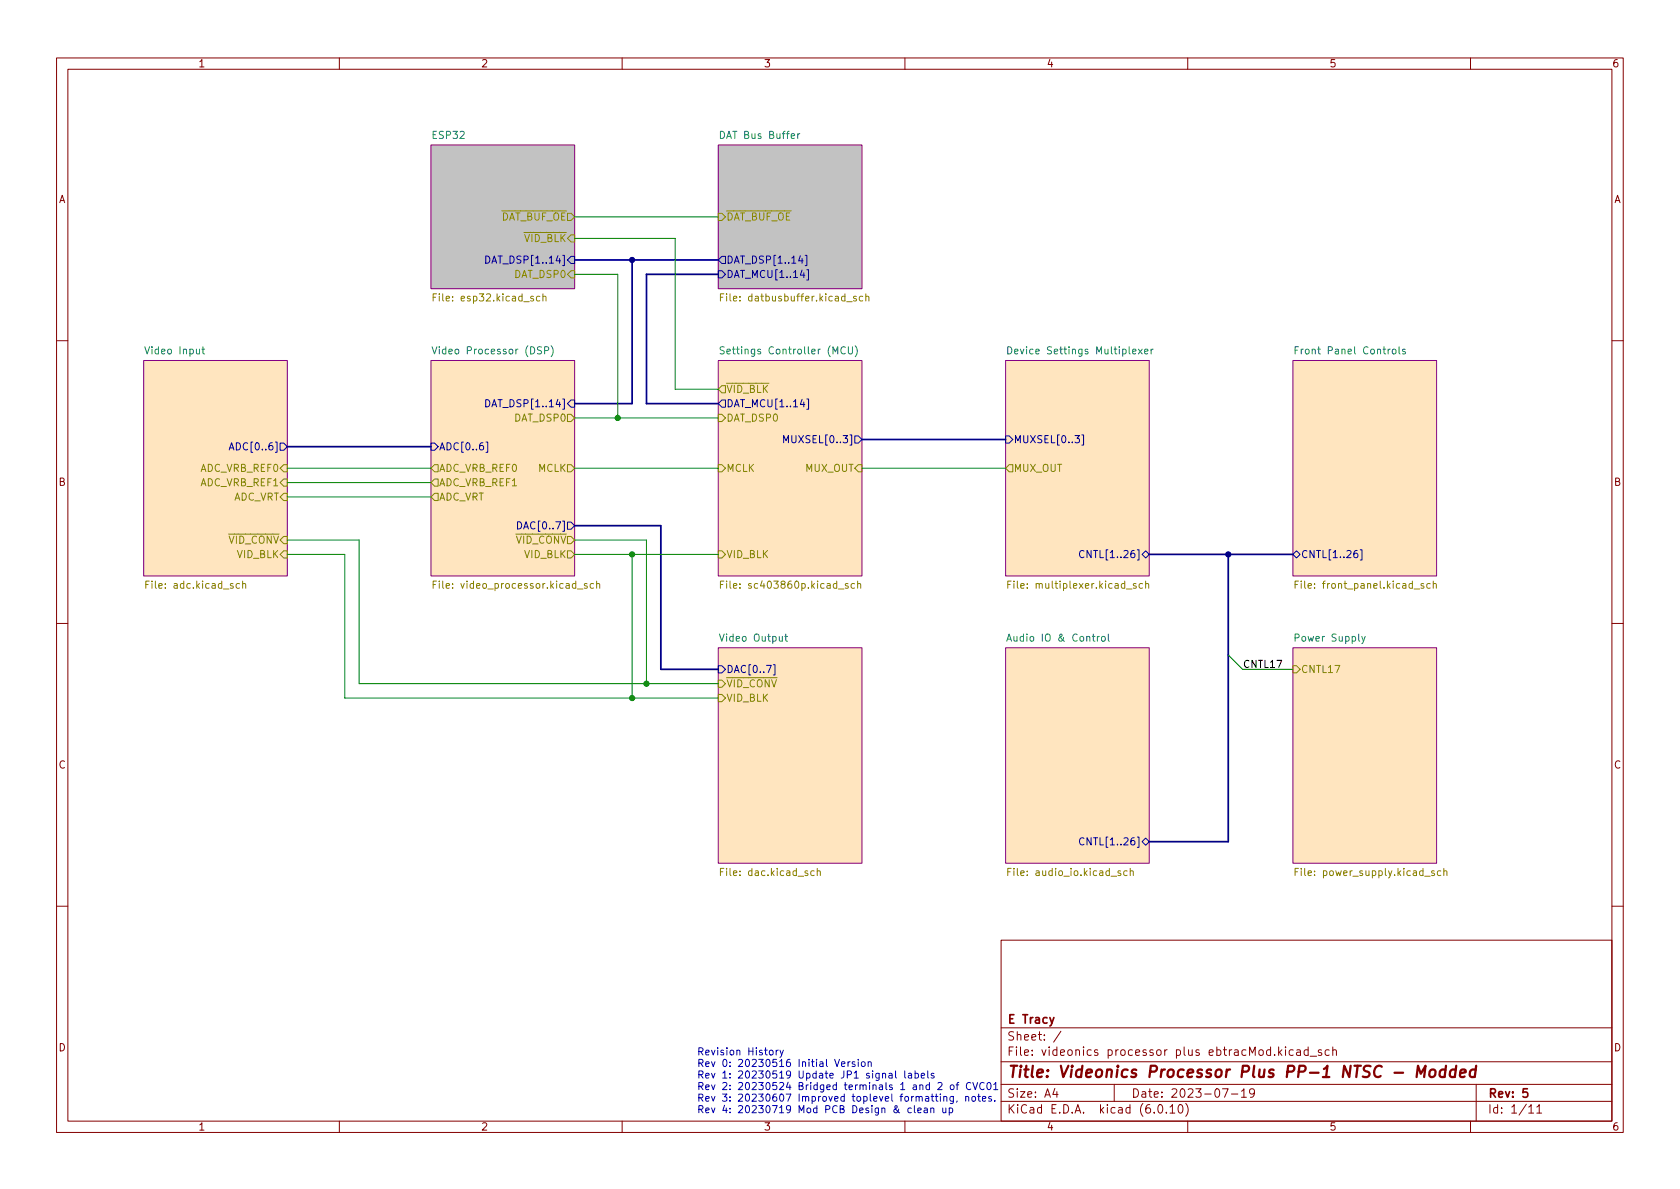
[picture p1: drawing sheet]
<svg xmlns="http://www.w3.org/2000/svg" width="297mm" height="210mm" viewBox="0 0 297 210" stroke-linecap="round" stroke-linejoin="round" font-family="sans-serif">
<g fill="none" stroke="#840000" stroke-width=".18">
<path d="M10 10.2h277v190.1h-277zM12 12.2h273v186.1h-273zM60 10.2v2M110 10.2v2M160 10.2v2M210 10.2v2M260 10.2v2M10 60.2h2M285 60.2h2M10 110.2h2M285 110.2h2M10 160.2h2"/>
<path d="M177 166.3h108v32h-108zM285 160.2h2M60 198.3v2M110 198.3v2M160 198.3v2M177 194.8h108M177 191.8h108M177 187.8h108M177 181.8h108M186.5 192.5l-.4 1h1M186.9 193v1M187.6 182.4l-1.3 1.9"/>
<path d="M197 191.8v3M204.9 195.4l.2-.1a.81 .81 0 0 1 .6 .7 .81 .81 0 0 1-.3 .8h-.2a.81 .81 0 0 1-.6-.6 .81 .81 0 0 1 .3-.8zM206.2 196.7v.1M206.9 195.8l.4-.5v1.5M206.9 196.8h.8M208.5 195.4l.1-.1a.81 .81 0 0 1 .6 .7 .81 .81 0 0 1-.3 .8h-.1a.81 .81 0 0 1-.6-.6 .81 .81 0 0 1 .3-.8zM209.6 195.1a1.72 1.72 0 0 1 0 2.3M210 198.3v2M216.1 192.5h1l-.6 1.5M217.7 193.5h1.2M219.5 193l.4-.5v1.5M219.5 194h.9"/>
<path d="M221.8 193.2l-.3 .3-.4-.1-.2-.2 .2-.6 .4-.1 .2 .2a.99 .99 0 0 1-.3 1.3h-.3M226.2 186.1l.4 .5M226.6 185.6l-.5 .6M227.3 185.1v.2M227.3 185.6v1M228.6 185.7l-.4-.1-.3 .3v.4l.2 .3h.5M229.3 185.7h.6v.9M229.9 186l-.5 .1a.29 .29 0 0 0-.2 .2 .29 .29 0 0 0 .2 .3h.5M231.3 185.7l-.4-.1-.3 .3v.4l.1 .3h.6M231.3 185.1v1.5M231.6 186.8h1.2M233.6 185.7l-.3-.1-.2 .2v.3l.5 .1v.4h-.5"/>
<path d="M235 185.7l-.4-.1-.3 .3v.4l.1 .3h.6M235.6 185.8l.3-.2 .3 .1 .1 .9M235.6 185.1v1.5M260 198.3v2M261 191.8v6.5M270.3 195.8l.4-.5v1.5M270.3 196.8h.9M271.7 195.8l.5-.5v1.5M271.7 196.8h.9"/>
</g>
<path d="M186.3 179.9l-.5 1.4-.2 .1M270.1 192.5h-.8v.7l.2-.1 .5 .1 .1 .2v.5l-.3 .1-.5-.1" fill="none" stroke="#840000" stroke-width=".3"/>
<path d="M250.5 190.5l.2-2 .5 1.4 .8-1.4-.2 2M252.9 189.3a.52 .52 0 0 1 .5-.2 .52 .52 0 0 1 .4 .4v.6a.55 .55 0 0 1-.6 .4 .55 .55 0 0 1-.5-.4zM255.6 189.2a.66 .66 0 0 0-1 .3l-.1 .6 .2 .3 .1 .1 .6-.1M255.7 188.5l-.3 2M257.4 189.2a.66 .66 0 0 0-1 .3l-.1 .6 .2 .3 .2 .1 .5-.1M257.5 188.5l-.3 2M258.2 189.8l.9-.2v-.4l-.6-.1-.3 .3v1l.2 .1 .6-.1M260.9 189.2a.66 .66 0 0 0-1 .3l-.1 .6 .2 .3 .2 .1 .6-.1M261 188.5l-.2 2" fill="none" stroke="#840000" stroke-width=".4"/>
<g fill="#c2c2c2" stroke="#c2c2c2" stroke-width=".18">
<path d="M127 25.6h25.4v25.4h-25.4z"/>
<path d="M76.2 25.6h25.4v25.4h-25.4z"/>
</g>
<path d="M76.2 25.6h25.4v25.4h-25.4zM127 25.6h25.4v25.4h-25.4zM25.4 63.7h25.4v38.1h-25.4zM76.2 63.7h25.4v38.1h-25.4zM127 63.7h25.4v38.1h-25.4zM177.8 63.7h25.4v38.1h-25.4zM228.6 63.7h25.4v38.1h-25.4zM127 114.5h25.4v38.1h-25.4zM177.8 114.5h25.4v38.1h-25.4zM228.6 114.5h25.4v38.1h-25.4z" fill="none" stroke="#840084" stroke-width=".18"/>
<g fill="none" stroke="#000084" stroke-width=".18">
<path d="M85.9 45.3a.64 .64 0 0 1 .7 .6 .64 .64 0 0 1-.7 .6zM101 45.3h.6v1.3h-.6l-.7-.6zM127 47.9h.6l.7 .6-.7 .6h-.6zM127.6 45.3h.7v1.3h-.7l-.6-.6zM141.5 45.2l-.3 .9h.8M142.4 45.2h.3v1.8h-.3M142.7 47.7h.3v1.8h-.3M40.5 79.6l.4-1.3 .5 1.3M40.6 79.2h.6M49.5 78.4h.7l.6 .6-.6 .6h-.7zM76.2 78.4h.6l.7 .6-.7 .6h-.6zM85.9 70.7a.64 .64 0 0 1 .7 .6 .64 .64 0 0 1-.7 .6z"/>
<path d="M85.9 78.2h.3v1.8h-.3M100.3 71.4l.7-.7h.6v1.3h-.6zM127.6 70.7h.7v1.3h-.7l-.6-.6zM138.6 78.3v-1.3l.4 .9 .4-.9v1.3M142.7 70.6h.3v1.8h-.3M151.1 77.1h.7l.6 .6-.6 .7h-.7zM177.8 77.1h.6l.7 .6-.7 .7h-.6zM191.3 76.9h.3v1.8h-.3M91.5 92.3a.64 .64 0 0 1 .7 .6 .64 .64 0 0 1-.7 .6zM100.3 92.3h.7l.6 .7-.6 .6h-.7zM191.7 97.5a.6 .6 0 0 0-.9 .4 .6 .6 0 0 0 .6 .7l.3-.1M202.6 97.4l.6 .6-.6 .7-.7-.7z"/>
<path d="M228.6 98l.6-.6 .7 .6-.7 .7zM240 97.3l-.4 .1a.86 .86 0 0 0 0 1.2l.4-.1 .1-.4-.3-.3h-.2l-.2 .3M240.5 97.2h.3v1.8h-.3M127 117.7h.6l.7 .7-.7 .6h-.6zM136.7 117.5h.3v1.9h-.3M191.7 148.3a.6 .6 0 0 0-.9 .4 .6 .6 0 0 0 .6 .7l.3-.1M201.9 148.8l.7-.6 .6 .6-.6 .7z"/>
</g>
<g fill="none" stroke="#848400" stroke-width=".18">
<path d="M100.3 37.7h.7l.6 .6-.6 .7h-.7zM127 37.7h.6l.7 .6-.7 .7h-.6zM76.6 52.6h.4M77.2 52h-.6v1.2M95.5 52.4h-.4l-.3 .2 .2 .6h.5M96 52.5l.2-.1h.3v.8M96 52v1.2M100.3 48.5l.7-.6h.6v1.2h-.6zM100.3 42.2l.7-.7h.6v1.3h-.6zM127.4 52.6h.4M128 52h-.6v1.2M151.4 52.4h-.3l-.2 .2 .1 .1 .4 .2v.3h-.5"/>
<path d="M152.5 52.4h-.3l-.3 .2 .2 .6h.4M153.1 52.5l.2-.1h.3v.8M153.1 52v1.2M100.3 73.3h.7l.6 .6-.6 .6h-.7zM127 73.3h.6l.7 .6-.7 .6h-.6zM127.6 68.2h.7v1.3h-.7l-.6-.7zM50.2 97.4h.6v1.3h-.6l-.7-.7zM50.2 87.2h.6v1.3h-.6l-.7-.6zM50.2 84.7h.6v1.3h-.6l-.7-.7zM50.2 82.2h.6v1.2h-.6l-.7-.6zM76.8 87.2h.7v1.3h-.7l-.6-.6zM76.8 82.2h.7v1.2h-.7l-.6-.6z"/>
<path d="M76.8 84.7h.7v1.3h-.7l-.6-.7zM100.3 82.2h.7l.6 .6-.6 .6h-.7zM100.3 97.4h.7l.6 .6-.6 .7h-.7zM127 82.2h.6l.7 .6-.7 .6h-.6zM127 97.4h.6l.7 .6-.7 .7h-.6zM151.8 82.2h.6v1.2h-.6l-.7-.6zM178.4 82.2h.7v1.2h-.7l-.6-.6zM25.8 103.4h.4M26.4 102.8h-.6v1.2M42.4 103.2h-.4l-.3 .2 .2 .6h.5M42.9 103.3l.2-.1h.3v.8M42.9 102.8v1.2"/>
<path d="M76.6 103.4h.4M77.2 102.8h-.6v1.2M103.8 103.2h-.3l-.2 .2 .1 .1 .4 .2v.3h-.5M104.9 103.2h-.3l-.3 .2 .2 .6h.4M105.5 103.3l.2-.1h.3v.8M105.5 102.8v1.2M127.4 103.4h.4M128 102.8h-.6v1.2M151.1 103.2h-.4l-.2 .2 .1 .6h.5M151.6 103.3l.2-.1h.3l.1 .8M151.6 102.8v1.2M178.2 103.4h.4"/>
<path d="M178.8 102.8h-.6v1.2M200.9 103.2h-.3l-.2 .2v.1l.5 .2v.3h-.5M202 103.2h-.4l-.2 .2 .1 .6h.5M202.6 103.3l.1-.1h.3l.1 .8M202.6 102.8v1.2M228.6 117.7h.6l.7 .7-.7 .6h-.6zM229 103.4h.4M229.6 102.8h-.6v1.2M251.7 103.2h-.3l-.2 .2 .1 .1 .4 .2v.3h-.5M252.9 103.2h-.4l-.2 .2 .1 .6h.5M253.4 103.3l.2-.1h.3l.1 .8M253.4 102.8v1.2"/>
<path d="M127 120.3h.6l.7 .6-.7 .6h-.6zM127 122.8h.6l.7 .6-.7 .7h-.6zM127.4 154.2h.4M128 153.6h-.6v1.2M144 154h-.4l-.3 .2 .2 .6h.5M144.5 154.1l.2-.1h.3v.8M144.5 153.6v1.2M178.2 154.2h.4M178.8 153.6h-.6v1.2M199.3 154h-.4l-.2 .2 .1 .6h.5M199.8 154.1l.2-.1h.3l.1 .8M199.8 153.6v1.2"/>
<path d="M229 154.2h.4M229.6 153.6h-.6v1.2M253.6 154h-.3l-.2 .2 .1 .1 .4 .2v.3h-.5M254.7 154h-.3l-.3 .2 .2 .6h.4M255.3 154.1l.2-.1h.3v.8M255.3 153.6v1.2"/>
</g>
<g fill="none" stroke="#008484" stroke-width=".18">
<path d="M141 23.6v.9M141.4 23.6l-.4 .3M35.7 61.7h.5M35.9 61.3v1.1l.3 .2M76.4 61.3l.4 1.3 .4-1.3M96.3 62l.6-.1 .1-.2v-.3l-.7-.1v1.3M97.4 61.1a1.46 1.46 0 0 1 0 2M128 61.4l-.4-.1-.3 .3 .1 .3 .6 .2v.4l-.2 .1-.5-.1M149.5 61.4a.6 .6 0 0 0-.9 .5 .6 .6 0 0 0 .6 .7l.3-.1M150 61.3v1l.2 .3 .4-.1 .1-.2v-1M151.2 61.1a1.46 1.46 0 0 1 0 2M178.2 61.3a.64 .64 0 0 1 .7 .7 .64 .64 0 0 1-.7 .6z"/>
<path d="M201.3 61.7l.6 .9M201.9 61.7l-.6 .9M202.4 62.2l.6-.2-.1-.2-.3-.1-.2 .2v.6h.5M203.5 61.7v.9M203.9 61.7l-.4 .3M229 61.9h.4M229.6 61.3h-.6v1.3M246.3 61.8l.3-.1 .2 .3v.3l-.2 .3-.3-.1-.1-.2zM247.4 61.3v1.1l.1 .2M248.5 61.8l-.3-.1-.2 .2v.2l.5 .1v.3h-.5M138.8 112.5h.4M138.9 112.1v1.1l.3 .2"/>
<path d="M178 113.4l.4-1.3 .4 1.3M178.1 113h.6M194.8 112.7l.2-.2 .4 .2v.4l-.1 .2-.3 .1-.2-.1zM196 112.1v1.1l.1 .2M240.8 112.5l.3 .9M241.4 112.5l-.4 1.2-.2 .1"/>
</g>
<g fill="#ffe5bf" stroke="#ffe5bf" stroke-width=".18">
<path d="M127 114.5h25.4v38.1h-25.4z"/>
<path d="M177.8 114.5h25.4v38.1h-25.4z"/>
<path d="M127 63.7h25.4v38.1h-25.4z"/>
<path d="M228.6 63.7h25.4v38.1h-25.4z"/>
<path d="M177.8 63.7h25.4v38.1h-25.4z"/>
<path d="M25.4 63.7h25.4v38.1h-25.4z"/>
<path d="M228.6 114.5h25.4v38.1h-25.4z"/>
<path d="M76.2 63.7h25.4v38.1h-25.4z"/>
</g>
<g fill="none" stroke="#0000c2" stroke-width=".18">
<path d="M136.1 185.8l.4-.1 .2 .2v.4l-.2 .3-.4-.1-.1-.2zM137.2 185.7v.9M137.6 185.7l-.4 .2M137.9 185.7l.3 .9M138.5 185.7l-.4 1.2-.2 .1M147.6 187.3l.4 1.3 .4-1.3M148.8 188.2l.6-.1-.1-.3h-.3l-.2 .1v.6h.5M149.9 187.8v.8M150.3 187.8l-.4 .2M151.1 187.8h-.3l-.1 .1v.2l.4 .1v.3h-.4M151.8 187.3v.1M151.8 187.8v.8"/>
<path d="M152.4 187.8h.3l.3 .2v.4l-.3 .2-.3-.1-.1-.1zM153.5 187.9l.2-.1h.3v.8M153.5 187.8v.8M157.2 189.9h.5v.7M157.7 190.1l-.4 .1-.2 .1 .2 .3h.4M158.3 189.4v1.1l.2 .1M160 189.4v1.1l.2 .1M160.6 189.9h.5l.1 .7M161.1 196l-.3-.1-.3 .3 .1 .5h.5M161.2 190.1l-.4 .1-.2 .1 .2 .3h.4M161.7 195.5v1.1l.2 .2M161.8 189.9l.4-.1 .2 .2-.1 .6h-.5"/>
<path d="M161.8 189.4v1.2M162.3 196.4l.6-.2-.1-.2-.3-.1-.2 .2v.6h.5M162.9 190.2l.6-.1-.1-.2-.3-.1-.2 .2v.6h.5M163.4 196h.5l.1 .8M164 196.2l-.5 .1-.1 .2 .1 .3 .5-.1M164 189.4v1.1l.2 .1M164.6 196.1l.2-.2 .3 .1v.8M164.6 195.9v.9M165.1 189.9l-.3-.1-.2 .2 .1 .2 .4 .1v.3h-.5M165.4 193.9h.4M165.5 193.5v1.1l.3 .1M165.8 191.5l.5-.1 .3 .4-.8 .9h.8"/>
<path d="M166.3 193.5v.1M166.3 193.9v.8M166.7 195.9v.8l.4 .1 .1-.1M166.9 194l.2-.1h.3v.8M166.9 193.9v.8M167.2 195.9v.9M167.8 196l.4-.1 .2 .3-.1 .5h-.5M167.8 195.9v1.3M168.1 192l.2-.2 .3 .2 .1 .4-.1 .2-.3 .1-.2-.1zM168.6 193.9v1l-.3 .3-.3-.1M168.6 193.9h-.4l-.2 .2 .1 .6h.5M169 191.8h.5"/>
<path d="M169.2 194.7l-.1 .2M169.5 191.4l-.3 .2v1.1M170.7 194l.2-.1h.3l.1 .8M170.7 193.9v.8M171.6 191.5a.6 .6 0 0 0-.8 .5 .6 .6 0 0 0 .6 .7l.2-.1M171.9 194l.2-.1 .3 .1 .1 .5-.1 .2h-.3l-.2-.1zM172 191.4l.4 1.3 .5-1.3M172.9 193.9h.4M173 193.5v1.1l.3 .1M173.7 194.3l.6-.1-.1-.3h-.3l-.2 .2 .1 .6h.4M174 191.5a.6 .6 0 0 0-.8 .5 .6 .6 0 0 0 .6 .7l.2-.1M174.6 191.5l.2-.1a.68 .68 0 0 1 .4 .7 .68 .68 0 0 1-.4 .6l-.2-.1-.1-.4z"/>
<path d="M175.3 193.9h-.3l-.2 .2 .1 .1 .4 .2v.3h-.5M175.7 191.8l.4-.4v1.3M175.7 192.7h.7M175.9 194.6v.1"/>
</g>
<path d="M101.6 46h25.4M111.8 46v25.4h-10.2M127 48.5h-12.7v22.9h12.7M50.8 79h25.4M152.4 77.7h25.4M101.6 93h15.2v25.4h10.2M203.2 98h25.4M217.2 98v50.8h-14" fill="none" stroke="#000084" stroke-width=".3"/>
<g fill="none" stroke="#008400" stroke-width=".18">
<path d="M101.6 38.3h25.4M101.6 42.2h17.8v26.6h7.6M101.6 48.5h7.6v25.4M101.6 73.9h25.4M50.8 98h10.2v25.4h66M50.8 95.5h12.7v25.4h63.5M50.8 82.8h25.4M50.8 87.9h25.4M50.8 85.3h25.4M101.6 98h25.4M101.6 95.5h12.7v25.4M101.6 82.8h25.4"/>
<path d="M111.8 98v25.4M152.4 82.8h25.4M217.2 115.8l2.5 2.6h8.9"/>
</g>
<g fill="#008400" stroke="#008400" stroke-width=".18">
<circle cx="111.8" cy="98" r=".46"/>
<circle cx="109.2" cy="73.9" r=".46"/>
<circle cx="111.8" cy="123.4" r=".46"/>
<circle cx="114.3" cy="120.9" r=".46"/>
</g>
<g fill="#000084" stroke="#000084" stroke-width=".18">
<circle cx="111.8" cy="46" r=".46"/>
<circle cx="217.2" cy="98" r=".46"/>
</g>
<text font-size="2.8" fill="#840000" x="178" y="190.6">Title: Videonics Processor Plus PP-1 NTSC - Modded</text>
<g font-size="2.1" fill="#840000">
<text x="178" y="184">Sheet: /</text>
<text x="178" y="181">E Tracy</text>
<text x="178" y="186.7">File: videonics processor plus ebtracMod.kicad_sch</text>
<text x="178" y="196.9">KiCad E.D.A. kicad (6.0.10)</text>
<text x="178" y="194.1">Size: A4</text>
<text x="200" y="194.1">Date: 2023-07-19</text>
<text x="263" y="194.1">Rev: 5</text>
<text x="263" y="196.9">Id: 1/11</text>
</g>
<g font-size="1.8" fill="#840000">
<text x="35" y="11.9">1</text>
<text x="85" y="11.9">2</text>
<text x="135" y="11.9">3</text>
<text x="185" y="11.9">4</text>
<text x="235" y="11.9">5</text>
<text x="285" y="11.9">6</text>
<text x="10.3" y="35.9">A</text>
<text x="285.3" y="35.9">A</text>
<text x="10.3" y="85.9">B</text>
<text x="285.3" y="85.9">B</text>
<text x="10.3" y="135.9">C</text>
<text x="285.3" y="135.9">C</text>
<text x="10.3" y="185.9">D</text>
<text x="285.3" y="185.9">D</text>
<text x="35" y="199.9">1</text>
<text x="85" y="199.9">2</text>
<text x="135" y="199.9">3</text>
<text x="185" y="199.9">4</text>
<text x="235" y="199.9">5</text>
<text x="285" y="199.9">6</text>
</g>
<g font-size="1.8" fill="#008484">
<text x="76.6" y="24.5">ESP32</text>
<text x="127.7" y="24.5">DAT Bus Buffer</text>
<text x="26.1" y="62.6">Video Input</text>
<text x="77.6" y="62.6">Video Processor (DSP)</text>
<text x="128.7" y="62.6">Settings Controller (MCU)</text>
<text x="179.4" y="62.6">Device Settings Multiplexer</text>
<text x="230" y="62.6">Front Panel Controls</text>
<text x="127.7" y="113.4">Video Output</text>
<text x="179.1" y="113.4">Audio IO &amp; Control</text>
<text x="229.3" y="113.4">Power Supply</text>
</g>
<g font-size="1.8" fill="#848400">
<text x="87.1" y="39">~{DAT_BUF_OE}</text>
<text x="128.4" y="39">~{DAT_BUF_OE}</text>
<text x="91.3" y="42.8">~{VID_BLK}</text>
<text x="77.5" y="53.3">File: esp32.kicad_sch</text>
<text x="91" y="49.1">DAT_DSP0</text>
<text x="128.5" y="53.3">File: datbusbuffer.kicad_sch</text>
<text x="128.4" y="69.5">~{VID_BLK}</text>
<text x="91" y="74.5">DAT_DSP0</text>
<text x="128.4" y="74.5">DAT_DSP0</text>
<text x="35.4" y="83.4">ADC_VRB_REF0</text>
<text x="77.6" y="83.4">ADC_VRB_REF0</text>
<text x="95.1" y="83.4">MCLK</text>
<text x="128.4" y="83.4">MCLK</text>
<text x="142.4" y="83.4">MUX_OUT</text>
<text x="179.2" y="83.4">MUX_OUT</text>
<text x="35.4" y="86">ADC_VRB_REF1</text>
<text x="41.1" y="88.5">ADC_VRT</text>
<text x="77.6" y="88.5">ADC_VRT</text>
<text x="77.6" y="86">ADC_VRB_REF1</text>
<text x="39" y="96.1">~{VID_CONV}</text>
<text x="41.9" y="98.7">VID_BLK</text>
<text x="89.8" y="96.1">~{VID_CONV}</text>
<text x="92.7" y="98.7">VID_BLK</text>
<text x="128.4" y="98.7">VID_BLK</text>
<text x="26.5" y="104.1">File: adc.kicad_sch</text>
<text x="77.6" y="104.1">File: video_processor.kicad_sch</text>
<text x="128.7" y="104.1">File: sc403860p.kicad_sch</text>
<text x="179.3" y="104.1">File: multiplexer.kicad_sch</text>
<text x="230.1" y="104.1">File: front_panel.kicad_sch</text>
<text x="230" y="119">CNTL17</text>
<text x="128.4" y="121.5">~{VID_CONV}</text>
<text x="128.4" y="124.1">VID_BLK</text>
<text x="128.1" y="154.9">File: dac.kicad_sch</text>
<text x="179.1" y="154.9">File: audio_io.kicad_sch</text>
<text x="229.9" y="154.9">File: power_supply.kicad_sch</text>
</g>
<g font-size="1.8" fill="#000084">
<text x="86.9" y="46.6">DAT_DSP[1..14]</text>
<text x="128.4" y="46.6">DAT_DSP[1..14]</text>
<text x="128.4" y="49.1">DAT_MCU[1..14]</text>
<text x="86.9" y="72">DAT_DSP[1..14]</text>
<text x="128.4" y="72">DAT_MCU[1..14]</text>
<text x="41.5" y="79.6">ADC[0..6]</text>
<text x="77.6" y="79.6">ADC[0..6]</text>
<text x="139.5" y="78.4">MUXSEL[0..3]</text>
<text x="179.2" y="78.4">MUXSEL[0..3]</text>
<text x="92.3" y="93.6">DAC[0..7]</text>
<text x="192" y="98.7">CNTL[1..26]</text>
<text x="230" y="98.7">CNTL[1..26]</text>
<text x="128.4" y="119">DAC[0..7]</text>
<text x="192" y="149.5">CNTL[1..26]</text>
</g>
<text font-size="1.8" x="219.7" y="118.1">CNTL17</text>
<g font-size="1.8" fill="#0000c2">
<text x="123.2" y="186.6">Revision History</text>
<text x="123.2" y="188.7">Rev 0: 20230516 Initial Version</text>
<text x="123.2" y="190.7">Rev 1: 20230519 Update JP1 signal labels</text>
<text x="123.2" y="192.7">Rev 2: 20230524 Bridged terminals 1 and 2 of CVC01</text>
<text x="123.2" y="194.8">Rev 3: 20230607 Improved toplevel formatting, notes.</text>
<text x="123.2" y="196.8">Rev 4: 20230719 Mod PCB Design &amp; clean up</text>
</g>
</svg>
